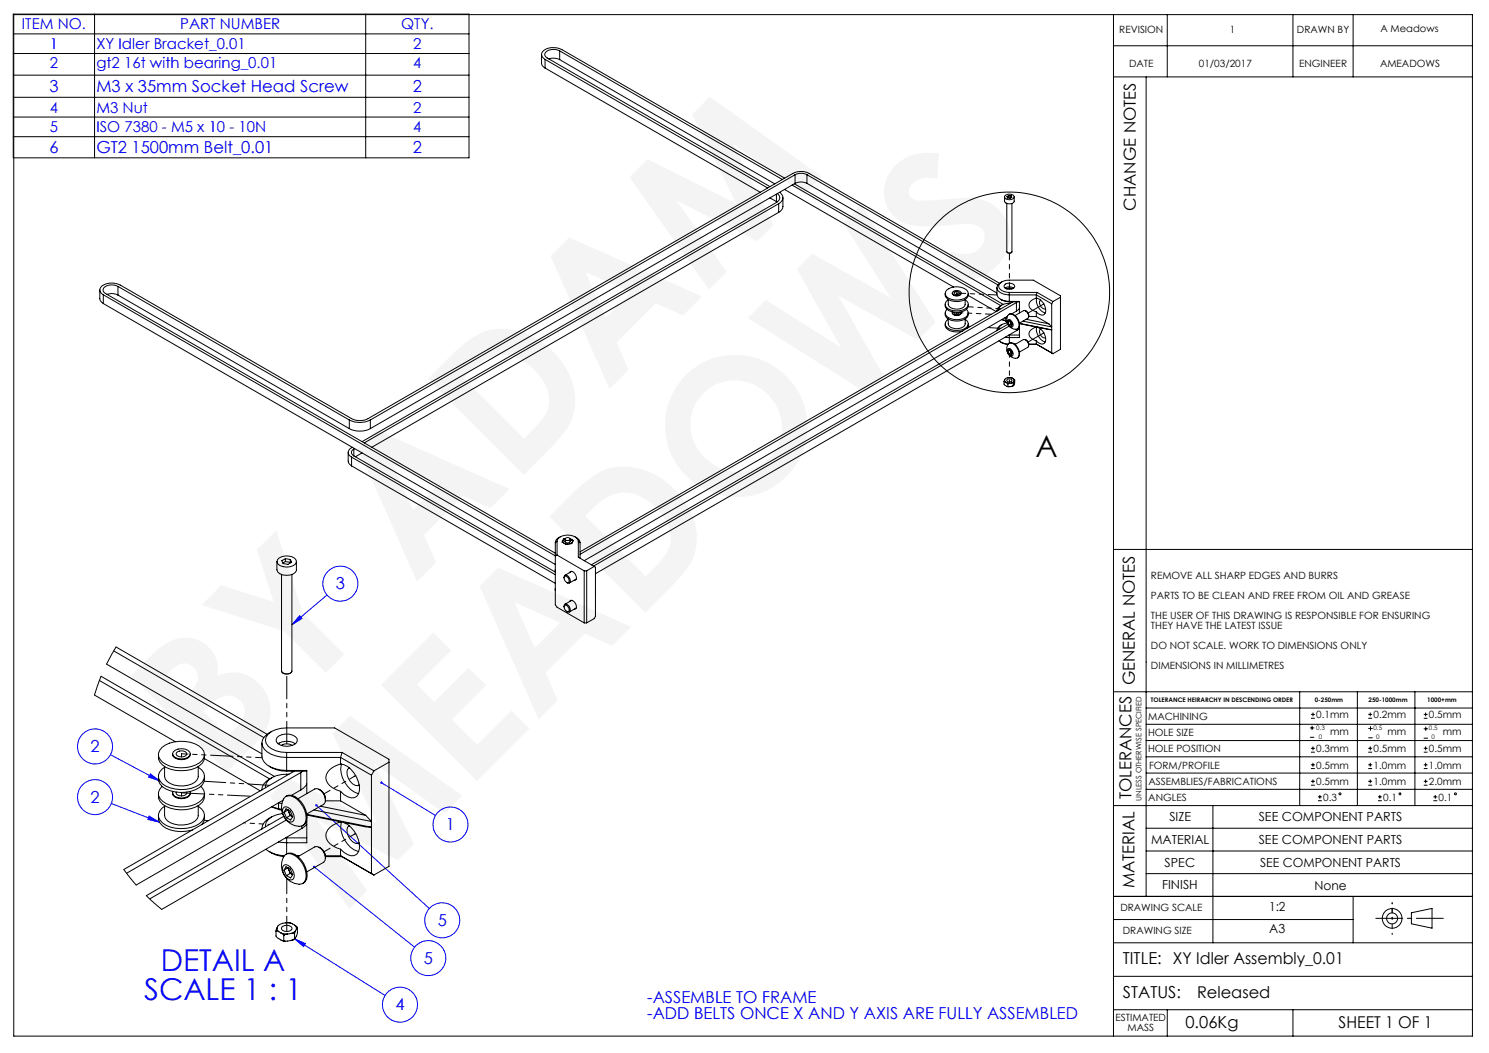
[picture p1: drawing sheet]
<svg xmlns="http://www.w3.org/2000/svg" width="420mm" height="297mm" viewBox="0 0 420 297" stroke-linecap="round" stroke-linejoin="round" font-family="sans-serif">
<g fill="none" stroke="#000" stroke-width=".28">
<path d="M3.7 4h128.6v40.5h-128.6zM3.7 15.1h128.6M3.7 9.6h128.6M3.9 4.1h411.4v288.1h-411.4zM26.7 4v40.5M103.2 4v40.5M314.1 4.1v288.1M314.1 12.9h101.2M329.2 4.1v17.6M364.7 4.1v17.6M381.7 4.1v17.6M3.7 21.2h128.6"/>
<path d="M3.7 27.4h128.6M3.7 33h128.6M3.7 38.6h128.6M314.1 21.7h101.2M323.3 21.7v231.1M314.1 155h101.2M314.1 195.1h101.2M323.3 199.7h92M366.6 195.1v32.1M382.9 195.1v32.1M399.1 195.1v32.1M323.3 218h92"/>
<path d="M323.3 213.5h92M323.3 208.9h92M323.3 204.3h92M369.6 205.3h1M369.6 208h1M369.8 202.6h1.1M369.8 201.5h1.1M369.8 212.2h1.1M369.8 211.1h1.1M369.8 216.8h1.1M369.8 215.7h1.1M370.1 204.8v1"/>
<path d="M370.3 201v1M370.3 210.5v1.1M370.3 215.2v1M370.3 219.8v1.1M385.9 202.6h1.1M385.9 201.5h1.1M385.9 212.2h1.1M385.9 211.1h1.1M385.9 216.8h1.1M385.9 215.7h1.1M386 205.5h1.1M386 208.1h1.1"/>
<path d="M386.5 201v1M386.5 210.5v1.1M386.5 215.2v1M386.5 219.8v1.1M386.6 204.9v1.1M401.6 202.6h1.1M401.6 201.5h1.1M401.6 212.2h1.1M401.6 211.1h1.1M401.6 216.8h1.1M401.6 215.7h1.1M401.7 205.6h1"/>
<path d="M401.7 208.2h1M402.1 201v1M402.1 210.5v1.1M402.1 215.2v1M402.1 219.8v1.1M402.2 205v1.1M314.1 227.2h101.2M323.3 222.6h92M323.3 233.6h92M342.1 227.2v38.7M369.8 221.5h1.1M369.8 220.4h1.1"/>
<path d="M371.8 225.8h1.1M371.8 224.8h1.1M372.3 224.2v1.1M385.9 221.5h1.1M385.9 220.4h1.1M388.7 225.8h1M388.7 224.8h1M389.2 224.2v1.1M401.6 221.5h1.1M401.6 220.4h1.1M404.3 225.8h1.1M404.3 224.8h1.1"/>
<path d="M404.8 224.2v1.1M314.1 252.8h101.2M314.1 259.4h67.6M323.3 240h92M323.3 246.4h92M381.7 252.8v13.1M398.1 257.5l5.8-1.3v5.6l-5.8-1.2zM314.1 265.9h101.2M314.1 275.4h101.2M314.1 284.8h101.2M329.2 284.8v7.4M364.7 284.8v7.4"/>
<circle cx="284.7" cy="82.5" r="28.3"/>
<circle cx="378" cy="223.9" r=".27"/>
<circle cx="394.9" cy="223.9" r=".28"/>
<circle cx="410.5" cy="223.9" r=".26"/>
<circle cx="392.7" cy="259" r="2.78"/>
<circle cx="392.7" cy="259" r="1.55"/>
</g>
<g fill="none" stroke="#00f" stroke-width=".28">
<path d="M84.5 173.7l.7 .7-2.9 1.8zM92.3 167.8l-10 8.4M31.2 212.9l13.9 7.4M42.4 218.3l2.7 2-3.2-1.1zM31.4 226.6l13.5 5.3M42.1 230.2l2.8 1.7-3.2-.8zM89.2 227.1l31.9 29.2M107.6 220.8l15.2 9.2M88.6 244.5l28.3 22.7M83.1 264.8l25.5 16M83.1 264.8l3 1.3-.5 .9z"/>
<circle cx="96" cy="164.6" r="4.9"/>
<circle cx="26.8" cy="210.5" r="4.9"/>
<circle cx="26.8" cy="224.8" r="4.9"/>
<circle cx="127.1" cy="232.6" r="4.9"/>
<circle cx="124.7" cy="259.6" r="4.9"/>
<circle cx="120.8" cy="270.2" r="4.9"/>
<circle cx="112.8" cy="283.4" r="4.9"/>
</g>
<path d="M392.7 259v-4.4M392.7 254.6v4.4M392.7 259v4.6" fill="none" stroke="#000" stroke-width=".28" stroke-dasharray="15.2 1.3 1.3 1.3" stroke-dashoffset="14.9"/>
<path d="M388.1 259h19" fill="none" stroke="#000" stroke-width=".28" stroke-dasharray="15.2 1.3 1.3 1.3" stroke-dashoffset="7.6"/>
<path d="M83.1 264.8l3 1.3-.5 .9zM88.3 244.3a.35 .35 0 0 0 .2 .5 .35 .35 0 0 0 .5-.4 .35 .35 0 0 0-.6-.2l.2 .3zM89 226.9a.33 .33 0 0 0 .2 .5 .33 .33 0 0 0 .4-.4 .33 .33 0 0 0-.6-.2l.2 .3zM107.4 220.4l-.1 .2 .3 .2-.3-.2a.34 .34 0 0 0 .3 .5 .34 .34 0 0 0 .4-.5 .34 .34 0 0 0-.6-.2zM84.5 173.7l.7 .7-2.9 1.8zM42.4 218.3l2.7 2-3.2-1.1zM42.1 230.2l2.8 1.7-3.2-.8z" fill="#00f"/>
<g fill="none" stroke="#000" stroke-width=".28">
<path d="M152.8 15.4v2.4a1.5 1.5 0 0 0 .9 1.4M153.7 16.8a1.52 1.52 0 0 1-.9-1.6 1.52 1.52 0 0 1 1.2-1.4 5.5 5.5 0 0 1 4.5 .2l62.8 36.2M153.7 16.8l62.8 36.2M153.7 16.8v2.4M153.7 19.2l60.7 35M154.8 16.6l.5-.1a4.1 4.1 0 0 1 2.6 .3M157.9 14.4a3.1 3.1 0 0 0-4.3 .9l.4 .7 .4 .4 62.8 36.2M157.9 14.4l62.8 36.2M157.9 14.4v2.4M157.9 16.8l60.6 35.1M217.2 55.8l1.8 1.1M219 56.9l.2 .1"/>
<path d="M219 54.8v2.1M219.3 54.6a1.39 1.39 0 0 1 .6 1.3 1.39 1.39 0 0 1-.9 1.2l-116.9 67.5M219.6 57.5l-116.8 67.4M219.6 57.5v2.4M219.6 59.9l-114.7 66.2M219.9 54.3a1.76 1.76 0 0 1 .9 1.7 1.76 1.76 0 0 1-1.2 1.5M220.8 55.8v2.4a2.1 2.1 0 0 1-1.2 1.7M221.3 53.4l47.7 27.6M223.4 52.2l58.9 34M224.1 51.9l58.9 34M224.3 49.3a3.8 3.8 0 0 1 3.3 0M224.3 51.7a3.8 3.8 0 0 1 3.3 0"/>
<path d="M224.3 49.3l-119.8 69.2M224.3 49.3v2.4M224.3 51.7l-119.8 69.2M227.6 49.3l53.9 31.1M227.6 49.3v2.4M227.6 51.7l53.6 31M283.4 55.5v1.2a1.58 1.58 0 0 0 2.7 0v-1.2M283.7 55a1.88 1.88 0 0 1 2.3 .3 1.25 1.25 0 0 1-1.8 1l-.7-.4-.1-.3zM284 57.4v13.6a.87 .87 0 0 0 1.4 0v-13.6M284.5 55.1l-.5 .3 .2 .4 .7 .1 .5-.2-.2-.5M284.5 55.1l.7 .1M284.5 55.6l-.3 .2"/>
<path d="M284.5 55.6l.7 .1M284.5 55.1v.5M285.2 55.7h.1M285.2 55.2v.5M281.9 79.9l-53.7-31a5 5 0 0 0-4.6 0l-119.8 69.2a5.1 5.1 0 0 1-4.6 0l-65.3-37.7a4.8 4.8 0 0 0-5.5 .6 1.37 1.37 0 0 0 .7 2.1M282.6 79.5a1.64 1.64 0 0 0-1.3 1.6 1.64 1.64 0 0 0 1.2 1.6l2.2 .5h7.6M28.2 81.8v2.4a1.59 1.59 0 0 0 .9 1.4M29.1 83.1l127.5 73.7M29.1 83.1v2.5M29.1 85.6l127.5 73.6M30.2 83a3.7 3.7 0 0 1 3.1 .2M33.3 80.8a2.97 2.97 0 0 0-4.2 .9l.3 .8 .4 .3 126.8 73.2"/>
<path d="M33.3 80.8l65.2 37.7M33.3 80.8v2.4M33.3 83.2l65.2 37.7M266.6 82.8a2.08 2.08 0 0 0 2.4 2.2 3.2 3.2 0 0 0 4.1-1.8v-.4M266.6 85.8a1.84 1.84 0 0 0 1.7 2.1 4 4 0 0 0 4.7-1.3l.1-.8M266.6 88.3a1.84 1.84 0 0 0 1.7 2 4.1 4.1 0 0 0 4.7-1.2l.1-.8M266.6 91.3a1.85 1.85 0 0 0 1.7 2.1l1.5 .2 1.6-.2M267.1 81.8a4.5 4.5 0 0 1 5.9 .5 1.79 1.79 0 0 1-1.7 2.2 3.9 3.9 0 0 1-4.7-1.5l.2-.8zM267.1 87.3a1.36 1.36 0 0 0-.4 1.4 1.36 1.36 0 0 0 1 1 4.6 4.6 0 0 0 5.1-.6 1.19 1.19 0 0 0-.2-1.8M267.5 84.5v1.3a2.43 2.43 0 0 0 3.2 1.3 1.63 1.63 0 0 0 1.5-1.3v-1.3M267.5 84.6a1.42 1.42 0 0 0-.9 1.4 1.42 1.42 0 0 0 1.1 1.2 4.8 4.8 0 0 0 5.1-.6 1.33 1.33 0 0 0-.6-2M267.5 90v1.3a2.36 2.36 0 0 0 3.2 1.3 1.63 1.63 0 0 0 1.5-1.3v-1.3"/>
<path d="M267.5 90.1a1.42 1.42 0 0 0-.9 1.4 1.42 1.42 0 0 0 1.1 1.2 4.8 4.8 0 0 0 5.1-.6 1.35 1.35 0 0 0-.6-2M268.6 82.7a1.35 1.35 0 0 0 1.3 .8 1.35 1.35 0 0 0 1.2-.8M268.6 88.2a1.37 1.37 0 0 0 1.3 .8 1.37 1.37 0 0 0 1.2-.8M268.7 88l-.1 .2a1.46 1.46 0 0 0 2.5 0v-.2M268.7 82.4a1.55 1.55 0 0 1 2.4 .3 1.43 1.43 0 0 1-2.5 0zM269.1 88a.75 .75 0 0 0 .8 .6 .75 .75 0 0 0 .7-.6M269.2 82.5a.75 .75 0 0 1 .8-.3 .75 .75 0 0 1 .5 .6 .76 .76 0 0 1-.7 .3 .76 .76 0 0 1-.6-.6zM273.1 83.3l7.9 4.6M273.1 91.3l-.1 .8-.3 .5M281.2 81.1v1.9a2.99 2.99 0 0 0 3.5 2h2.8v3.3M281.8 96.1l.7 .5 1.9 .4M282.2 84.4l1 .5 1.5 .2"/>
<path d="M282.2 96.4l1 .5 1.1 .3M282.6 86l-.4 .3a1.75 1.75 0 0 0-1 1.4M282.6 90.1l1.1 .5M282.6 91.5l-.4 .3a1.85 1.85 0 0 0-1 1.5v-.1M282.6 90.1l1 .3M283.4 80.4a1.79 1.79 0 0 1 2.8 .4 1.75 1.75 0 0 1-3-.1zM283.5 81.2l.1-.1a2.35 2.35 0 0 1 2.3 .1M283.6 89.6l.4 .1M283.6 90.4l.4 .1M283.6 89.6v.8M283.6 90.4l.1 .2M283.7 90.6h.3"/>
<path d="M284 81.5l.7-.3 .8 .3M284.1 91.1h-.2a2.02 2.02 0 0 0-2.2 1.9M284.2 89.2l-119.4 68.9M284.3 91.5l-117.5 67.8M284.3 90.2a1.38 1.38 0 0 1 1.3 2 1.34 1.34 0 0 1-1.3-2zM284.3 98.4a1.4 1.4 0 0 1 1.3 2 1.37 1.37 0 0 1-1.3-2zM284.3 90.9l.3-.5 .6 .4 .3 .7M284.3 90.9l.4 .8M284.3 99.1l.3-.5 .6 .3 .3 .8M284.3 99.1l.4 .7M284.5 88.7a1.98 1.98 0 0 1 2.4 1.3 2.01 2.01 0 0 1 0 2.8 2.56 2.56 0 0 1-2.6-1.2 2.56 2.56 0 0 1 .2-2.9zM284.5 96.9a1.9 1.9 0 0 1 2.4 1.3 2.02 2.02 0 0 1 0 2.8 2.57 2.57 0 0 1-2.6-1.3 2.57 2.57 0 0 1 .2-2.8z"/>
<path d="M284.6 94.5h2.9M284.6 88.7l.1-.1a2.62 2.62 0 0 1 2.8 2.5 1.43 1.43 0 0 1-.5 1.7M284.6 96.8h.1a2.7 2.7 0 0 1 2.9 3l-.3 .9-.3 .3M284.6 92l-117.2 67.7M284.7 82.5a2.71 2.71 0 0 1-3-1.8 2.62 2.62 0 0 1 3-1.7h6.8l7.6 4.4v15.1l-2.1 1.3M284.7 82.5h7.8M284.7 82.5v2.6M284.7 94.5v2.3M284.7 85.1h2.8M284.9 98.7h.1M284.9 90.6l-.6 .3M284.9 90.6h.1"/>
<path d="M284.9 90.6l.3 .8M284.9 98.7l-.6 .4M284.9 98.7l.3 .8M285 90.6l.5 .9M285 98.8l.5 .9M285 85.5a2.62 2.62 0 0 0-3.3 2M285.2 91.4l-.5 .3M285.2 91.4l.3 .1M285.2 99.5l-.5 .3M285.2 99.5l.3 .2M285.5 85.1l.1 .1M285.5 91.5h.1"/>
<path d="M285.5 99.7h.1M285.5 91.5l-.2 .5-.6-.3M285.5 99.7l-.2 .5-.6-.4M285.7 85.1l-122.1 70.5M286.2 97h.3M286.3 89l2.4-1.4a1.44 1.44 0 0 1 1.2 2.2l-2.4 1.4 9.2 1.8-9.1-1.7M286.7 85.3l-123.1 71M286.7 85.3v2.5M286.7 87.8l-1.3 .7M286.8 93.2l-118.8 68.6M286.8 92.8v.4M287 85.1l-.3 .2"/>
<path d="M287.5 86.9l-.8 .9M287.5 92.6l-.7 .6M287.5 92.1v3.1l-4-.1M288.5 90.6l8.2 1.6-.9-.9M289.2 95.8h-.5l-2.4 1.4M289.2 95.8a1.54 1.54 0 0 1 .7 2.2l-2.4 1.3M289.3 87.7l.6 .6 .3 .9M289.3 95.8l.6 .6 .3 .8M289.5 90.1l6.3 1.2M290.2 97.2v.2M290.2 89.3h2.1M290.2 97h2.1"/>
<path d="M290.2 97.2h2.3M292.3 84.1a3.5 3.5 0 0 1 2.5 4.2 1.48 1.48 0 0 1-2.5-.4M292.3 84.1l-.6 .2a1.73 1.73 0 0 0-1.5 1.7 1.73 1.73 0 0 0 1.5 1.7l.6 .2M292.3 92.2h.1M292.3 92.2l-.6 .3a1.75 1.75 0 0 0-1.5 1.7 1.75 1.75 0 0 0 1.5 1.7l.6 .2M292.3 83.2l4.4 2.5M292.3 89.3l3.5 2M292.3 83.2v.9M292.3 87.9v1.4M292.3 96.1v.9M292.3 97l4.4 2.6M292.3 97l.2 .2"/>
<path d="M292.5 84.1a3.7 3.7 0 0 0 2.4 4.2M292.5 92.3a3.7 3.7 0 0 0 2.4 4.1M292.5 82.5l4.5 2.6M292.5 82.5l-.2 .7M292.5 97.2l4.5 2.6M292.8 92.4a3.7 3.7 0 0 1 2 4.1 1.45 1.45 0 0 1-2.5-.4M293.5 84.6a1.56 1.56 0 0 0 0 1.7 1.56 1.56 0 0 0 1.4 .8M293.5 92.8a1.53 1.53 0 0 0 0 1.6 1.53 1.53 0 0 0 1.4 .8M296.7 99.6l.3 .2M296.7 85.7v13.9M297 85.1l-.3 .6M299.1 83.9l-2.1 1.2"/>
<path d="M98.5 118.5a6.6 6.6 0 0 0 6 0M98.5 118.5v2.4M104.5 118.5v2.4M283.2 107.7h.4M283.2 107.7l.1 .8 1 .5M283.4 107.2l.2 .5M283.4 107.2l-.2 .5M283.6 107.7l.3 .2M283.9 107.9l.4 .4M283.9 107.9l.9 .2M284.2 107l.8-.1 .4 .2a.7 .7 0 0 1-.7 .6 .7 .7 0 0 1-.7-.6zM284.2 109l.3 .1"/>
<path d="M284.3 109h1M284.3 108.3v.7M284.6 106.5l.9 .1M284.6 106.5a1.16 1.16 0 0 0-1.2 .7M284.8 108.1l-.5 .2M285.3 108l.5 .1M285.3 108l-.5 .1M285.5 106.6l.3 .2M285.8 108.8l-.5 .2M285.8 106.8l.3 .5M285.8 106.8l.4 .4M285.8 108.1v.7"/>
<path d="M286 107.6l-.7 .4M286 107.6l-.2 .5M286 108.6l-.2 .2M286 108.6l-.7 .4M286.1 107.3l-.1 .3M286.2 107.2l-.1 .1M286.2 107.2v.9l-.2 .5M98.2 127.6l.1 2.8 .9 1M98.5 120.9a6.6 6.6 0 0 0 6 0M99.2 128.9l57.4 33.2M99.2 128.9v2.5M99.2 131.4l57.4 33.1"/>
<path d="M99.4 126.1a1.47 1.47 0 0 0-1.2 1.4 1.47 1.47 0 0 0 1 1.4M99.8 126.6a1.04 1.04 0 0 0-.7 1 1.04 1.04 0 0 0 .7 1M99.8 128.6l56.8 32.8M99.8 126.6v2M100 126.5l-.2 .1M102.1 127.7l-1.8 1.1M78.1 158.4v2.3a1.75 1.75 0 0 0 1.7 1.5 3.5 3.5 0 0 0 3.8-1.3v-2.5M78.7 157.4a3.7 3.7 0 0 1 4.8 .6 1.64 1.64 0 0 1-1.8 1.9 3.9 3.9 0 0 1-3.3-.9l-.3-.6 .2-.5zM80.5 157.6l-1 .5 .4 .9 1.3 .2 1.1-.6-.4-.8M80.5 157.6l1.4 .2M80.5 158.4l-.7 .4M80.5 158.4l1.4 .2"/>
<path d="M80.5 157.6v.8M81.9 158.6l.1 .1M81.9 157.8v.8M156.6 153.1v7.9M157.1 152.7a2.68 2.68 0 0 1 3-1.8 2.68 2.68 0 0 1 3 1.8M157.1 152.7v3.9M157.1 156.6l7.7 4.4M157.1 156.6l-.5 .1M157.1 152.7l-.5 .4M158 151.4l-.3 .3a1.59 1.59 0 0 0-1.1 1.4M158.7 152.6l.3 .6M158.7 152.6l.7-.6v.8"/>
<path d="M158.7 152.6l-.1 .4M159 152l-.5 .9 1.2 .7 1.6-.3M159 152v.3M159.3 153.3l.9 .2M159.4 152.6a.75 .75 0 0 0 .7 .5 .75 .75 0 0 0 .7-.5M159.4 151.9l-.4 .1M159.6 151.8l.5-.2 .7 .3a.68 .68 0 0 1-.7 .6 .68 .68 0 0 1-.6-.6zM160.8 151.9l.9 .5-.4 .9M161.3 152.3l.2 .5M161.3 152.3l.3 .3-.1 .2M161.3 152.3l-.5-.3v.8M161.4 153l-.7 .4"/>
<path d="M161.4 153l-.1 .3M161.5 152.8l-.1 .2M162.2 151.4l.4 .3a1.75 1.75 0 0 1 1 1.4M163.1 152.7v4.5l4.5 2.6M163.1 152.7l.5 .4M163.6 153.1v4.3M167.6 159.8l-2.1 1.2M167.6 159.8l.4 .2v13.8l-.4 .7-2.1 1.2M79.4 162.1v27.2a1.73 1.73 0 0 0 2.9 0v-27.2M156.6 166v.5M156.6 160.7v5.6M156.6 161v.3"/>
<path d="M156.6 166.3v.2M156.6 166.5v4.1l.5 .7 7.7 4.4M156.6 166.3h.1M156.7 161h-.1M159.1 163l.2-.7a1.47 1.47 0 0 1 1.4 2.1h-.7M159.1 171.2a.63 .63 0 0 1 .5-.8 1.52 1.52 0 0 1 1 2.2l-.8-.2M159.3 162.6a1.08 1.08 0 0 1 1.1 .6 1.08 1.08 0 0 1-.2 1.2l-.9-.6a1 1 0 0 1 0-1.2zM159.3 170.7a1.2 1.2 0 0 1 1 1.8 1.2 1.2 0 0 1-1-1.8zM159.8 164.3l.2 .1M160 164.4h.1M160.7 161.5l.1-.2a1.5 1.5 0 0 1 1.8 1.8l-.3 .6h-.4M160.7 169.7l.1-.3a1.53 1.53 0 0 1 1.5 .7 1.53 1.53 0 0 1 0 1.7h-.4"/>
<path d="M161.3 161.1l-2 1.2M161.3 169.3l-2 1.1M162.5 163.3l-1.9 1.1M162.5 171.5l-1.9 1.1M164.8 161h.7M164.8 161v14.7M164.8 175.7h.7M165.5 161v14.7M28 191.9l48.1 27.8M32.1 183.6l42.3 24.4M44.7 212.8a3.8 3.8 0 0 0 3.4 4.2 10.1 10.1 0 0 0 8.2-1 3.1 3.1 0 0 0 1.4-3.2M44.7 219a3.2 3.2 0 0 0 2.1 3.6 9.4 9.4 0 0 0 10.3-1.2l.4-.9 .2-1.5"/>
<path d="M45.6 210.9a9.4 9.4 0 0 1 11.3 .2 2.52 2.52 0 0 1-.6 4.1 9.8 9.8 0 0 1-10.4-.2 2.52 2.52 0 0 1-.3-4.1zM46.4 216.2v2.8a2.32 2.32 0 0 0 1.6 2 6.8 6.8 0 0 0 7.6-1l.3-.8v-3M46.4 216.4a2.68 2.68 0 0 0-.5 4.7 9.4 9.4 0 0 0 11.2-.5 2.71 2.71 0 0 0-1.2-4.2M48.7 212.6v.2a2.22 2.22 0 0 0 2.5 1.5 2.1 2.1 0 0 0 2.5-1.7M48.9 212.1a3.4 3.4 0 0 1 4.6 0l.2 .5a2.22 2.22 0 0 1-2.5 1.5 2.22 2.22 0 0 1-2.5-1.5zM49.5 209.2l-22.9-13.2 1.9-5.3 48.9 28.3M49.8 212.3a1.89 1.89 0 0 1 2.9 .3 1.72 1.72 0 0 1-3 0zM57.6 214l15.8 9.1M73.9 209.6v3.7a4.3 4.3 0 0 0 3.9 3.6l3.1 .4h5.6v6.5M75.4 207.1l-42.7-24.6-2.6 4.8 43.8 25.3M75.9 216.1a8.6 8.6 0 0 0 5 1.4M76.6 206.3a3.6 3.6 0 0 0-2.6 4.2 7.2 7.2 0 0 0 6.9 3.1h15.2"/>
<path d="M76.6 219.4a4.4 4.4 0 0 0-2.7 3.4v-.2M78.1 208a4.1 4.1 0 0 1 5.7 .3 1.63 1.63 0 0 1-1.7 2 4 4 0 0 1-4.1-1.1l-.1-.6zM78.5 209.8a4.4 4.4 0 0 1 4.8 0M79.4 210.3a2.62 2.62 0 0 1 2.9 0M80.9 212.2a6.6 6.6 0 0 1-5.8-2.5 2.61 2.61 0 0 1 1.5-3.4l2.7-.9 1.6-.1h13.5l15.3 8.9v30.2l-4.2 2.4M80.9 212.2h15.6M80.9 212.2v5.3M80.9 217.5h5.6M81.5 218.4a6.9 6.9 0 0 0-6.4 2.4l-.2 1.4M82.4 217.5l.3 .2M83 217.5l-48.1 27.7 3.5 4.4 41.4-23.9M84.8 217.9l-49.1 28.4"/>
<path d="M84.8 217.9v4.9M85.4 217.5l-.6 .4M96.1 215.5a7 7 0 0 1 5.3 6.3 2.44 2.44 0 0 1-2.4 3.2l-2-.9-.9-.9M96.1 215.5a4.8 4.8 0 0 0-4.2 3.9 4.8 4.8 0 0 0 4.2 3.8M96.1 213.6l8.7 5M96.1 213.6v1.9M96.3 215.5a7.3 7.3 0 0 0 4.9 8.3M96.5 212.2l9 5.2M96.5 212.2l-.4 1.4M98.5 216.6a1.53 1.53 0 0 0-.6 2 3.8 3.8 0 0 0 3 3l.4-.2M104.8 218.6v27.8l.7 .4M105.5 217.4l-.7 1.2"/>
<path d="M109.7 215l-4.2 2.4M44.7 223.8a3.2 3.2 0 0 0 2.1 3.7 9.4 9.4 0 0 0 10.3-1.2l.4-.9 .2-1.6M44.7 230a3.8 3.8 0 0 0 3.4 4.1 10.7 10.7 0 0 0 6.2 0M45.7 221.8a2.5 2.5 0 0 0 .2 4.2 9.3 9.3 0 0 0 11.2-.6 2.42 2.42 0 0 0-.5-3.6M46.4 227.2v2.8a2.31 2.31 0 0 0 1.6 2.1 6.9 6.9 0 0 0 7.6-1.1l.3-.7v-3.1M46.4 227.4a2.68 2.68 0 0 0-.5 4.7 9.4 9.4 0 0 0 11.2-.5 2.73 2.73 0 0 0-1.2-4.2M48.7 223.7v.1a2.22 2.22 0 0 0 2.5 1.5 2.12 2.12 0 0 0 2.5-1.6M48.8 223.3l-.1 .4a2.22 2.22 0 0 0 2.5 1.4 2.22 2.22 0 0 0 2.5-1.4l-.1-.4M49.7 223.4v.3a1.75 1.75 0 0 0 3 0l-.1-.3M57.7 230a3 3 0 0 1-.8 2.6M75 239.5a8.6 8.6 0 0 0 5.2 1.9M76.6 227.5l2.3 .9"/>
<path d="M76.6 230.4a4 4 0 0 0-2.7 3.4v-.1M76.7 227.5l1.9 .6M78.6 226.5l.9 .2M78.6 228.1l.8 .2M78.6 226.5v1.6M78.6 228.1l.3 .3M78.6 226.4v.1M78.9 228.4l.5 .1M79.7 229.4a6.5 6.5 0 0 0-4.6 2.5l-.2 1.3M80 230.3l-38.7 22.3 4.3 3.9 39.5-22.8M80.1 227.7a2.02 2.02 0 0 1 2.4 1.2 2.25 2.25 0 0 1 .1 2.8 1.95 1.95 0 0 1-2.4-1.2 2.18 2.18 0 0 1-.1-2.8zM80.1 229.1l.6-1 1.2 .7 .7 1.6"/>
<path d="M80.1 229.1l.7 1.5M80.5 224.8a2.72 2.72 0 0 1 3.3 .6 6.8 6.8 0 0 1 2.4 6.3 1.73 1.73 0 0 1-1.8 1.4 5.2 5.2 0 0 1-3.9-8.3zM80.6 236.3h5.9M80.6 224.6a2.13 2.13 0 0 1 2.5 0 6.9 6.9 0 0 1 3.4 7l-.4 .7-.7 .6M80.7 231.3l-38.5 22.2M80.9 236.3v4.5M81.2 228.5l-1.1 .6M81.2 228.4v.1M81.2 228.5l.4 .7M81.4 228.5l.2 .7M81.6 229.2l.9 1.1M81.6 229.2l.3 .8"/>
<path d="M81.9 230l-1.1 .6M81.9 230l.6 .3M82.5 230.3l.1 .1M82.6 230.4l-.6 .9-1.2-.7M84.1 225.3l4.7-2.8a2.95 2.95 0 0 1 2.9 3.9l-.4 .5-4.8 2.7M84.8 222.8l-2.6 1.5M85.1 233v.7M86.5 221.1l-.8 1.1-.9 .6M86.5 232.5l-1.4 1.2M86.5 231.5v6.2h-5.6l-2.4-.2M86.6 229.7l18.2 3.6-1.6-.1-16.6-3.3M88.5 228.5l16.3 3.2-1.6-1.7"/>
<path d="M90 222.7a3.1 3.1 0 0 1 1.8 3M90 239a3.1 3.1 0 0 1 1.8 3M90.4 227.4l12.8 2.6M91.8 225.9h4.3M96.1 231.8h.1M96.1 231.8a4.8 4.8 0 0 0-4.2 3.9 4.8 4.8 0 0 0 4.2 3.8M96.1 225.9l7.1 4.1M96.1 223.2v2.7M96.1 239.5v1.9M96.3 231.8a7.3 7.3 0 0 0 4.9 8.4M97 232a7.8 7.8 0 0 1 4.4 7.3 2.13 2.13 0 0 1-3.4 1.7l-1.9-1.5M98.5 232.9a2.19 2.19 0 0 0-.3 3 3.2 3.2 0 0 0 2.7 2l.4-.2"/>
<path d="M75.9 240.2l.7 .4a7.6 7.6 0 0 0 3.4 1M80.1 244a2.02 2.02 0 0 1 2.4 1.3 2.25 2.25 0 0 1 .1 2.8 1.95 1.95 0 0 1-2.4-1.3 2.18 2.18 0 0 1-.1-2.8zM80.1 245.4l.6-.9 1.2 .6 .7 1.6M80.1 245.4l.7 1.6M80.5 241.1a2.72 2.72 0 0 1 3.3 .7 6.8 6.8 0 0 1 2.4 6.3 1.73 1.73 0 0 1-1.8 1.3 5.2 5.2 0 0 1-3.9-8.3zM80.9 240.8a2.8 2.8 0 0 1 3.2 .8 7 7 0 0 1 2.4 6.3l-.4 .8-.7 .5M80.9 240.8l-.3 .2M81.2 244.8h.1M81.2 244.8l-1.1 .6M81.2 244.8l.4 .8M81.4 244.9l.2 .7M81.6 245.6l.9 1.1"/>
<path d="M81.6 245.6l.3 .7M81.9 246.3l-1.1 .7M81.9 246.3l.6 .4M82.5 246.7h.1M82.6 246.7l-.6 .9-1.2-.6M83.8 241.4h.6M84.1 241.6l4.7-2.7a2.94 2.94 0 0 1 2.9 3.8l-.4 .5-4.8 2.7M91.8 241.4h4.3M96.1 241.4l9.4 5.4M96.1 241.4l.4 .2h-4.7M77.9 262.6l.2-.1 .5 .3M77.9 262.6v1.4a2.58 2.58 0 0 0 1.9 1.4l.2-.1"/>
<path d="M78.1 261.7l.1 .6 .4 .5M78.1 261.7l-.2 .9M78.6 262.8l.7 .4M79.3 263.2l.7 .7M79.3 263.2l1.8 .3M79.5 261.5a1.87 1.87 0 0 1 2.9 .4 1.75 1.75 0 0 1-3 0zM79.8 265.4l.6 .1M80 265.3l.4 .2 1.6-.2M80 263.9v1.4M80.6 260.3l.7-.1 1.2 .4M80.6 260.3a2.39 2.39 0 0 0-2.5 1.4M80.6 260.3l1.9 .3"/>
<path d="M81.1 263.5l-1.1 .4M82 263.3l.8-.1 .3 .3M82 263.3l-.9 .2M82.5 260.6l.6 .3M83.1 264.8l-.3 .3-.8 .2M83.1 263.5v1.3M83.1 260.9l.4 .5 .1 .6M83.1 260.9l.8 .8M83.4 262.5l-1.4 .8M83.4 262.5l-.3 1M83.4 264.5l-.3 .3M83.4 264.5l-1.4 .8"/>
<path d="M83.6 262l-.2 .5M83.9 261.7l-.3 .3M83.9 261.7v1.5l-.5 1.3"/>
</g>
<g fill="none" stroke="#000" stroke-width=".28" stroke-dasharray="6.3 1.3 1.3 1.3 1.3 1.3">
<path d="M285.2 71.3l-.8 .1-.4-.4M285.5 71l-.3 .3M269.9 83.1v-.5M269.9 88.2v.4M269.9 88.3v-.1M269.9 88.6v-.4M269.9 82.8v-.2M273.1 92l.6 .1M278.7 92.4l3.6 .2M290 88.3l4.5-2.6M290.2 97.2l-.2-.7-.5-.6M290.2 89l-.2-.7-.5-.5"/>
<path d="M294.5 93.9l-.3 .1M294.5 93.9l-4.5 2.6M294.5 85.7l-.3 .2M81.9 189.9a1.73 1.73 0 0 1-2.5-.6M82.3 189.3l-.4 .6M51.2 213.5v-.9M51.2 212.8v-.2M100.3 218.7l-.5 .3M51.2 223.6v.9M51.2 223.8v-.2M51.2 224.5v-.9M57.6 231.4l1.2 .1"/>
<path d="M91.8 225.3a3.2 3.2 0 0 0-1.4-2.5M100.3 235.1l-.5 .3M91.7 241l-.3-.8-1-1M91.8 241.7l-.1-.7"/>
</g>
<path d="M284.7 71.4v10.2M91.4 223.9l8.9-5.2M100.3 235.1l-8.9 5.1" fill="none" stroke="#000" stroke-width=".28" stroke-dasharray="6.3 1.3 1.3 1.3 1.3 1.3" stroke-dashoffset="4.4"/>
<path d="M284.7 100.2v7.5" fill="none" stroke="#000" stroke-width=".28" stroke-dasharray="6.3 1.3 1.3 1.3 1.3 1.3" stroke-dashoffset="5.8"/>
<path d="M279.7 88.6l-9.8-.4" fill="none" stroke="#000" stroke-width=".28" stroke-dasharray="6.3 1.3 1.3 1.3 1.3 1.3" stroke-dashoffset="4.6"/>
<path d="M273.1 86.5l9.2 .6" fill="none" stroke="#000" stroke-width=".28" stroke-dasharray="6.3 1.3 1.3 1.3 1.3 1.3" stroke-dashoffset="4.9"/>
<path d="M269.9 82.6l11.4 .6" fill="none" stroke="#000" stroke-width=".28" stroke-dasharray="6.3 1.3 1.3 1.3 1.3 1.3" stroke-dashoffset="3.8"/>
<path d="M80.9 190.1v20.4" fill="none" stroke="#000" stroke-width=".28" stroke-dasharray="6.3 1.3 1.3 1.3 1.3 1.3" stroke-dashoffset="-.7"/>
<path d="M80.9 247.8v14.9" fill="none" stroke="#000" stroke-width=".28" stroke-dasharray="6.3 1.3 1.3 1.3 1.3 1.3" stroke-dashoffset="2.1"/>
<path d="M68.8 232.1l7.3 .4" fill="none" stroke="#000" stroke-width=".28" stroke-dasharray="6.3 1.3 1.3 1.3 1.3 1.3" stroke-dashoffset="5.9"/>
<path d="M70.7 224.6l-19.5-1" fill="none" stroke="#000" stroke-width=".28" stroke-dasharray="6.3 1.3 1.3 1.3 1.3 1.3" stroke-dashoffset="-.3"/>
<path d="M57.6 220.4l18.5 1.1" fill="none" stroke="#000" stroke-width=".28" stroke-dasharray="6.3 1.3 1.3 1.3 1.3 1.3" stroke-dashoffset=".3"/>
<path d="M51.2 212.6l22.7 1.1" fill="none" stroke="#000" stroke-width=".28" stroke-dasharray="6.3 1.3 1.3 1.3 1.3 1.3" stroke-dashoffset="4.5"/>
<g font-size="53.3" fill="#f4f4f4">
<text x="60.9" y="220.7" transform="rotate(-45 60.9 220.7)">BY ADAM</text>
<text x="97.5" y="257.3" transform="rotate(-45 97.5 257.3)">MEADOWS</text>
</g>
<text font-size="8.5" x="292.1" y="128.9">A</text>
<g font-size="8.5" fill="#00f">
<text x="45.3" y="273.9">DETAIL A</text>
<text x="40.6" y="282.1">SCALE 1 : 1</text>
</g>
<g font-size="4.7" fill="#00f">
<text x="13.9" y="26">3</text>
<text x="27.2" y="26">M3 x 35mm Socket Head Screw</text>
<text x="116.5" y="26">2</text>
<text x="13.9" y="43.2">6</text>
<text x="27.2" y="43.2">GT2 1500mm Belt_0.01</text>
<text x="116.5" y="43.2">2</text>
<text x="94.7" y="166.3">3</text>
<text x="25.5" y="212.2">2</text>
<text x="25.5" y="226.5">2</text>
<text x="125.8" y="234.2">1</text>
<text x="123.5" y="261.2">5</text>
<text x="119.5" y="271.9">5</text>
<text x="111.5" y="285">4</text>
<text x="182.6" y="283">-ASSEMBLE TO FRAME</text>
<text x="182.6" y="287.5">-ADD BELTS ONCE X AND Y AXIS ARE FULLY ASSEMBLED</text>
</g>
<g font-size="4.7">
<text x="320.4" y="59.4" transform="rotate(-90 320.4 59.4)">CHANGE NOTES</text>
<text x="320.1" y="193.3" transform="rotate(-90 320.1 193.3)">GENERAL NOTES</text>
<text x="319.2" y="225.4" transform="rotate(-90 319.2 225.4)">TOLERANCES</text>
<text x="320" y="250.5" transform="rotate(-90 320 250.5)">MATERIAL</text>
<text x="316.7" y="271.8">TITLE: XY Idler Assembly_0.01</text>
<text x="316.7" y="281.4">STATUS:</text>
<text x="334.4" y="290.1">0.06Kg</text>
</g>
<g font-size="4.6">
<text x="337.7" y="281.4">Released</text>
<text x="377.6" y="290.1">SHEET 1 OF 1</text>
</g>
<g font-size="4.2" fill="#00f">
<text x="6.2" y="8.3">ITEM NO.</text>
<text x="50.8" y="8.3">PART NUMBER</text>
<text x="113.2" y="8.3">QTY.</text>
<text x="14.1" y="13.8">1</text>
<text x="27.2" y="13.8">XY Idler Bracket_0.01</text>
<text x="116.6" y="13.8">2</text>
<text x="14.1" y="19.3">2</text>
<text x="27.2" y="19.3">gt2 16t with bearing_0.01</text>
<text x="116.6" y="19.3">4</text>
<text x="14.1" y="31.7">4</text>
<text x="27.2" y="31.7">M3 Nut</text>
<text x="116.6" y="31.7">2</text>
<text x="14.1" y="37.3">5</text>
<text x="27.2" y="37.3">ISO 7380 - M5 x 10 - 10N</text>
<text x="116.6" y="37.3">4</text>
</g>
<g font-size="3.5">
<text x="329.8" y="231.6">SIZE</text>
<text x="355.1" y="231.6">SEE COMPONENT PARTS</text>
<text x="324.7" y="237.9">MATERIAL</text>
<text x="355.1" y="237.9">SEE COMPONENT PARTS</text>
<text x="328.5" y="244.6">SPEC</text>
<text x="355.5" y="244.6">SEE COMPONENT PARTS</text>
<text x="327.8" y="250.8">FINISH</text>
<text x="370.8" y="251.1">None</text>
<text x="358" y="257.1">1:2</text>
<text x="358" y="263.2">A3</text>
</g>
<g font-size="2.8">
<text x="315.7" y="9.4">REVISION</text>
<text x="346.9" y="9.4">1</text>
<text x="365.8" y="9.4">DRAWN BY</text>
<text x="389.4" y="9.1">A Meadows</text>
<text x="318.5" y="18.8">DATE</text>
<text x="338.2" y="18.8">01/03/2017</text>
<text x="366.4" y="18.8">ENGINEER</text>
<text x="389.3" y="18.8">AMEADOWS</text>
<text x="324.7" y="163.4">REMOVE ALL SHARP EDGES AND BURRS</text>
<text x="324.7" y="169">PARTS TO BE CLEAN AND FREE FROM OIL AND GREASE</text>
<text x="324.7" y="174.6">THE USER OF THIS DRAWING IS RESPONSIBLE FOR ENSURING</text>
<text x="324.7" y="177.5">THEY HAVE THE LATEST ISSUE</text>
<text x="324.7" y="183.1">DO NOT SCALE. WORK TO DIMENSIONS ONLY</text>
<text x="324.7" y="188.8">DIMENSIONS IN MILLIMETRES</text>
<text x="323.9" y="203.1">MACHINING</text>
<text x="371.3" y="202.6">0.1mm</text>
<text x="387.4" y="202.6">0.2mm</text>
<text x="403.1" y="202.6">0.5mm</text>
<text x="323.8" y="207.6">HOLE SIZE</text>
<text x="375.2" y="207.4">mm</text>
<text x="391.3" y="207.4">mm</text>
<text x="407" y="207.4">mm</text>
<text x="323.8" y="212.1">HOLE POSITION</text>
<text x="371.3" y="212.1">0.3mm</text>
<text x="387.4" y="212.1">0.5mm</text>
<text x="403.1" y="212.1">0.5mm</text>
<text x="324" y="221.4">ASSEMBLIES/FABRICATIONS</text>
<text x="324.1" y="216.8">FORM/PROFILE</text>
<text x="371.3" y="216.8">0.5mm</text>
<text x="371.3" y="221.4">0.5mm</text>
<text x="387.4" y="216.8">1.0mm</text>
<text x="387.4" y="221.4">1.0mm</text>
<text x="403.1" y="216.8">1.0mm</text>
<text x="403.1" y="221.4">2.0mm</text>
<text x="323.9" y="225.8">ANGLES</text>
<text x="373.2" y="225.8">0.3</text>
<text x="390.2" y="225.8">0.1</text>
<text x="405.8" y="225.8">0.1</text>
<text x="316" y="257.1">DRAWING SCALE</text>
<text x="316.7" y="263.5">DRAWING SIZE</text>
<text x="314.7" y="288">ESTIMATED</text>
<text x="318" y="290.8">MASS</text>
</g>
<text font-size="2.1" x="322" y="225.9" transform="rotate(-90 322 225.9)">UNLESS OTHERWISE SPECIFIED</text>
<g font-size="1.8">
<text x="324.7" y="198.1">TOLERANCE HEIRARCHY IN DESCENDING ORDER</text>
<text x="370.9" y="198.1">0-250mm</text>
<text x="386.1" y="198.1">250-1000mm</text>
<text x="402.6" y="198.1">1000+mm</text>
<text x="371.3" y="205.9">0.3</text>
<text x="372" y="208.5">0</text>
<text x="387.4" y="205.9">0.5</text>
<text x="388.2" y="208.5">0</text>
<text x="403.1" y="205.9">0.5</text>
<text x="403.8" y="208.5">0</text>
</g>
</svg>
